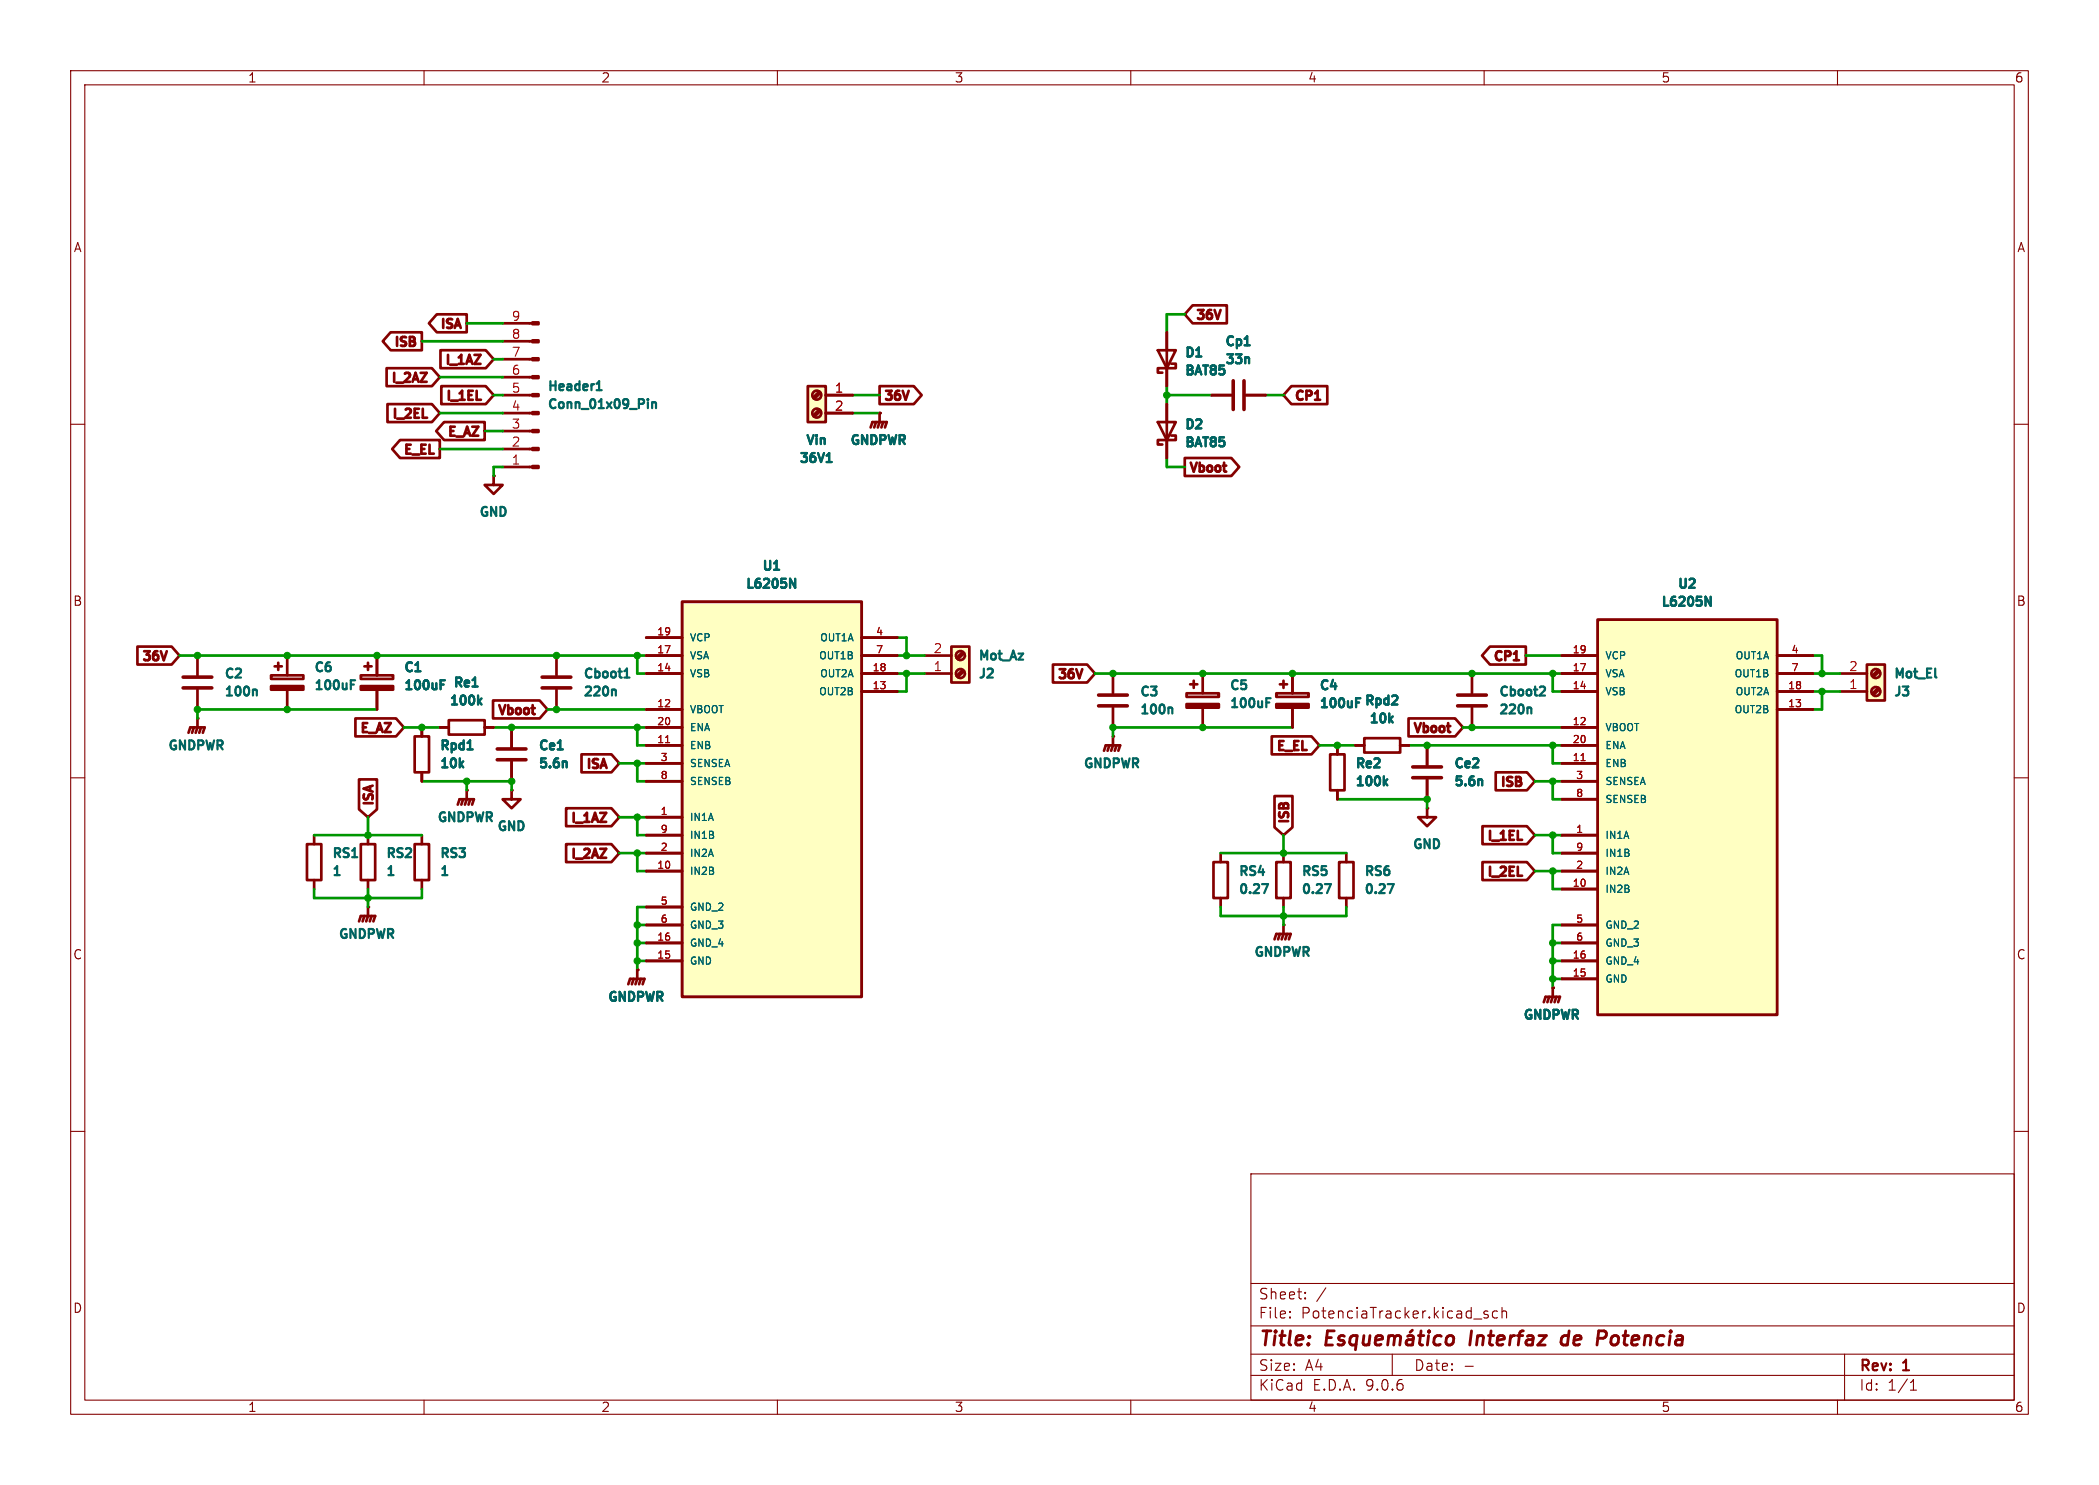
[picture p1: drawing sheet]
<svg xmlns="http://www.w3.org/2000/svg" width="297mm" height="210mm" viewBox="0 0 297 210" stroke-linecap="round" stroke-linejoin="round" font-family="sans-serif">
<g fill="none" stroke="#840000" stroke-width=".15">
<path d="M10 10h277v190h-277zM12 12h273v186h-273zM60 10v2M110 10v2M160 10v2M210 10v2M260 10v2M10 60h2M285 60h2M10 110h2M285 110h2M10 160h2"/>
<path d="M177 166h108v32h-108zM285 160h2M60 198v2M110 198v2M160 198v2M177 194.5h108M177 191.5h108M177 187.5h108M177 181.5h108M182.5 186.3h.1l-.1 .1M182.5 186.3v.1M182.5 185.5v.1"/>
<path d="M182.5 185.5h.1l-.1 .1M184.7 183.6v.1M184.7 183.6h-.1l.1 .1M184.7 182.8v.1M184.7 182.8h-.1l.1 .1M187.6 182.1l-1.3 2M197 191.5v3M207.3 193.2h1.2M210 198v2M210.5 185.5l-.3-.1-.2 .2v.2l.5 .2 .1 .1-.1 .2-.1 .1-.4-.1M211.9 185.5l-.4-.1-.3 .3v.4l.1 .2 .2 .1 .4-.1M212.5 185.5a.37 .37 0 0 1 .7 .1v.8"/>
<path d="M212.5 184.9v1.5M260 198v2M261 191.5v6.5M270.3 196.6h.9M270.3 195.5l.4-.4v1.5"/>
</g>
<g fill="none" stroke="#840000" stroke-width=".4">
<path d="M187.7 189.2h.7M188.8 188.2h-1l-.2 2h.9M190.2 189a.49 .49 0 0 0-.8 .3l.1 .1 .6 .2 .1 .3-.3 .3-.6-.1M192 189a.66 .66 0 0 0-1 .3v.5l.1 .3 .2 .1 .6-.1M192 188.9l-.2 2M193 188.9l-.1 1v.2a.57 .57 0 0 0 .8-.1M193.8 188.9l-.1 1.3M194.6 189.5l1-.1v-.4l-.2-.1-.6 .1-.1 .2-.1 .7v.2l.2 .1 .6-.1M196.5 189.1a.49 .49 0 0 1 .8 .1M196.5 188.9l-.2 1.3M197.3 189.2a.5 .5 0 0 1 .8-.2l.1 .2-.1 1M197.3 189.2l-.1 1"/>
<path d="M199.2 189l.2-.1 .5 .1 .1 .2-.1 1M199.8 188.1l-.3 .3M200 189.4h-.7a.4 .4 0 0 0-.3 .4 .4 .4 0 0 0 .2 .4l.7-.1M200.7 188.9h.8M201.1 188.2l-.2 1.7v.2l.4 .1M202.1 188.9l-.1 1.3M202.2 188.2v.2M202.2 188.2l-.1 .1 .1 .1M202.2 188.2l.1 .1-.1 .1M203.9 189a.66 .66 0 0 0-1 .3v.5l.1 .3 .2 .1 .6-.1M204.8 189.1a.52 .52 0 0 1 .5-.2 .52 .52 0 0 1 .4 .4l-.1 .5a.55 .55 0 0 1-.5 .4 .55 .55 0 0 1-.5-.4zM208.2 188.2l-.2 2"/>
<path d="M221.9 189a.66 .66 0 0 0-1 .3v.5l.1 .3 .2 .1 .6-.1M222 188.2l-.2 2M226.2 188.2h.8l.2 .1a.58 .58 0 0 1-.4 1"/>
</g>
<path d="M114.3 54.6h2.5v5.1h-2.5z" fill="#ffffc2"/>
<g fill="none" stroke="#840000" stroke-width=".38">
<path d="M114.3 54.6h2.5v5.1h-2.5zM115.9 55.4l-.8 .8M115.9 57.9l-.8 .9M116.1 55.5l-.9 .9M116.1 58.1l-.9 .8M116.8 55.9h3.8M116.8 58.4h3.8M124 59.7l-.3 .8M124.5 58.4v1.3l-.3 .8M125 59.7l-.3 .8M123.2 60.5l.2-.8h2.1l-.3 .8"/>
<circle cx="115.6" cy="58.4" r=".63"/>
<circle cx="115.6" cy="55.9" r=".63"/>
</g>
<path d="M117 65.3h.7M117.2 64.3l.1-.2v1.2" fill="none" stroke="#006464" stroke-width=".32"/>
<circle cx="124.5" cy="58.4" r=".19" fill="#840000"/>
<path d="M58.7 104.1h2v5.1h-2zM59.7 102.9v1.2M59.7 109.2v1.3M64.8 113.8l.2-.8h2.1l-.3 .8M65.5 113l-.2 .8M66 111.8v1.2l-.2 .8M66.5 113l-.2 .8M72.4 102.9v2.8M72.4 107.7v2.8M188.2 106.7h2v5.1h-2zM189.2 105.4v1.3M189.2 111.8v1.2" fill="none" stroke="#840000" stroke-width=".38"/>
<path d="M65.2 108l.3 .5M65.5 107.7l-.4 .5M66.2 106h.7M66.4 104.9l.1-.2v1.3M78.9 106h.7M79.8 107.7h.3l.1 .2v.6M195.9 110.6l.4 .5M196.3 110.2l-.5 .5" fill="none" stroke="#006464" stroke-width=".32"/>
<path d="M70.4 105.9h4M70.4 107.4h4" fill="none" stroke="#840000" stroke-width=".51"/>
<circle cx="66" cy="111.8" r=".19" fill="#840000"/>
<path d="M72.4 111.8v1.2h1.3l-1.3 1.3-1.3-1.3h1.3" fill="none" stroke="#840000" stroke-width=".38"/>
<circle cx="72.4" cy="111.8" r=".19" fill="#840000"/>
<path d="M189.5 121.9h2v5.1h-2zM190.5 120.7v1.2M190.5 127v1.3" fill="none" stroke="#840000" stroke-width=".38"/>
<path d="M196.4 125h.8l-.5 1.3" fill="none" stroke="#006464" stroke-width=".32"/>
<path d="M96.5 85.1h25.4v55.9h-25.4z" fill="#ffffc2"/>
<path d="M96.5 85.1h25.4v55.9h-25.4z" fill="none" stroke="#840000" stroke-width=".41"/>
<g fill="none" stroke="#840000" stroke-width=".38">
<path d="M91.4 90.2h5.1M91.4 92.7h5.1M91.4 95.3h5.1M121.9 90.2h5.1M121.9 92.7h5.1M121.9 95.3h5.1M121.9 97.8h5.1M91.4 100.3h5.1M91.4 102.9h5.1M91.4 105.4h5.1M91.4 108h5.1M91.4 110.5h5.1"/>
<path d="M91.4 115.6h5.1M91.4 118.1h5.1M201.9 114.3v1.3h1.3l-1.3 1.2-1.2-1.2h1.2M201.9 105.4v2.8M201.9 110.2v2.8M91.4 120.7h5.1M91.4 123.2h5.1M91.4 128.3h5.1M91.4 130.8h5.1M91.4 133.4h5.1M91.4 135.9h5.1"/>
</g>
<path d="M94.2 105h.6" fill="none" stroke="#a90000" stroke-width=".15"/>
<path d="M109.5 80.6h.7M111.8 81.9l.7 1.2v-1.2M209.4 110.2l.3 .1v.1v.7" fill="none" stroke="#006464" stroke-width=".32"/>
<path d="M199.9 108.5h4.1M199.9 110h4.1" fill="none" stroke="#840000" stroke-width=".51"/>
<circle cx="201.9" cy="114.3" r=".19" fill="#840000"/>
<path d="M219.7 139.7v1.3l-.2 .7M218.4 141.7l.3-.7h2l-.2 .7M219.2 141l-.3 .7M220.2 141l-.2 .7" fill="none" stroke="#840000" stroke-width=".38"/>
<circle cx="219.7" cy="139.7" r=".19" fill="#840000"/>
<g fill="#840000" stroke="#840000" stroke-width=".38">
<path d="M75.3 65.9h.9v.3h-.9z"/>
<path d="M75.3 63.4h.9v.2h-.9z"/>
<path d="M75.3 60.8h.9v.3h-.9z"/>
<path d="M75.3 58.3h.9v.2h-.9z"/>
<path d="M75.3 55.8h.9v.2h-.9z"/>
<path d="M75.3 53.2h.9v.3h-.9z"/>
<path d="M75.3 50.7h.9v.2h-.9z"/>
<path d="M75.3 48.1h.9v.3h-.9z"/>
<path d="M75.3 45.6h.9v.2h-.9z"/>
</g>
<g fill="none" stroke="#840000" stroke-width=".38">
<path d="M71.1 58.4h4.2M71.1 55.9h4.2M71.1 53.3h4.2M71.1 50.8h4.2M71.1 48.3h4.2M71.1 45.7h4.2M71.1 66h4.2M71.1 63.5h4.2M71.1 61h4.2M191.8 105.4h1.2M193 104.4h5.1v2h-5.1zM198.1 105.4h1.3"/>
<path d="M180.3 132.8l.3-.7h2l-.2 .7M181.1 132.1l-.3 .7M181.6 130.8v1.3l-.2 .7M182.1 132.1l-.2 .7"/>
</g>
<path d="M84.4 55.2h.7M84.4 54.3l.4-.4v1.3M91.7 56.5v.1M91.7 56.9v.8M92.3 56.9v.8M92.3 57l.2-.1h.3v.8M197.5 98.4l.2 .2v.3l-.8 .7h.8M196.7 101.7l.4 .5M197.1 101.3l-.5 .5" fill="none" stroke="#006464" stroke-width=".32"/>
<circle cx="181.6" cy="130.8" r=".19" fill="#840000"/>
<path d="M88.9 139.2l.3-.8h2l-.3 .8M89.7 138.4l-.3 .8M90.2 137.2v1.2l-.3 .8M90.7 138.4l-.3 .8M180.6 121.9h2v5.1h-2zM181.6 120.7v1.2M181.6 127v1.3" fill="none" stroke="#840000" stroke-width=".38"/>
<path d="M187.5 125h.8l-.5 1.3" fill="none" stroke="#006464" stroke-width=".32"/>
<circle cx="90.2" cy="137.2" r=".19" fill="#840000"/>
<path d="M264.2 94h2.5v5.1h-2.5z" fill="#ffffc2"/>
<g fill="none" stroke="#840000" stroke-width=".38">
<path d="M180.6 98h4.6v.6h-4.6zM181.1 96.8h1M181.6 96.3v1M182.9 95.3v2.7M208.3 95.3v2.7M260.3 97.8h3.9M260.3 95.3h3.9M264.2 94h2.5v5.1h-2.5zM265.8 97.3l-.9 .8M265.8 94.7l-.9 .9M265.9 97.5l-.8 .8M265.9 94.9l-.8 .9"/>
<path d="M182.9 100.1v2.8M208.3 100.1v2.8M171.7 121.9h2v5.1h-2zM172.7 120.7v1.2M172.7 127v1.3"/>
<circle cx="265.4" cy="95.2" r=".63"/>
<circle cx="265.4" cy="97.8" r=".63"/>
</g>
<path d="M191.9 99.3h.4M191.9 98.7h.6M218.1 97.1l.4 .1 .1 .3v.1l-.8 .8h.8M273.8 94.6v1l.2 .2M216.2 100.1h.4l.1 .8M178.6 125h.8l-.5 1.3" fill="none" stroke="#006464" stroke-width=".32"/>
<path d="M180.6 99.6h4.6v.5h-4.6z" fill="#840000" stroke="#840000" stroke-width=".38"/>
<path d="M206.2 98.3h4.1M206.2 99.8h4.1" fill="none" stroke="#840000" stroke-width=".51"/>
<path d="M226.1 87.6h25.4v55.9h-25.4z" fill="#ffffc2"/>
<path d="M226.1 87.6h25.4v55.9h-25.4z" fill="none" stroke="#840000" stroke-width=".41"/>
<g fill="none" stroke="#840000" stroke-width=".38">
<path d="M38.4 95.5h4.5v.5h-4.5zM38.9 94.2h1M39.4 93.7v1M40.6 92.7v2.8M40.6 97.5v2.8M221 92.7h5.1M221 95.3h5.1M221 97.8h5.1M251.5 92.7h5M251.5 95.3h5M251.5 97.8h5M43.4 119.4h2.1v5.1h-2.1z"/>
<path d="M44.4 118.1v1.3M51.1 119.4h2v5.1h-2zM52.1 118.1v1.3M58.7 119.4h2v5.1h-2zM59.7 118.1v1.3M221 102.9h5.1M221 105.4h5.1M221 108h5.1M221 110.5h5.1M221 113h5.1M221 118.1h5.1M251.5 100.3h5"/>
<path d="M44.4 124.5v1.2M50.8 130.3l.3-.8h2l-.3 .8M51.6 129.5l-.3 .8M52.1 128.3v1.2l-.3 .8M52.1 124.5v1.2M52.6 129.5l-.3 .8M59.7 124.5v1.2M221 120.7h5.1M221 123.2h5.1M221 125.7h5.1M221 130.8h5.1M221 133.4h5.1"/>
<path d="M221 135.9h5.1M221 138.4h5.1"/>
</g>
<path d="M223.7 107.6h.6" fill="none" stroke="#a90000" stroke-width=".15"/>
<path d="M49.6 96.8h.5M49.6 96.2h.6M241.3 84.4l.8 1.3v-1.3M47.3 123.8h.8M49.8 121.2h.7M55 123.8h.7M62.6 123.8h.7" fill="none" stroke="#006464" stroke-width=".32"/>
<path d="M38.4 97h4.5v.5h-4.5z" fill="#840000" stroke="#840000" stroke-width=".38"/>
<circle cx="52.1" cy="128.3" r=".19" fill="#840000"/>
<path d="M25.9 95.8h4.1M25.9 97.3h4.1" fill="none" stroke="#840000" stroke-width=".51"/>
<path d="M27.9 92.7v2.8M27.9 97.5v2.8M26.7 103.6l.2-.7h2.1l-.3 .7M27.4 102.9l-.2 .7M27.9 101.6v1.3l-.2 .7M28.4 102.9l-.2 .7" fill="none" stroke="#840000" stroke-width=".38"/>
<path d="M35.9 97.6h.4v.8" fill="none" stroke="#006464" stroke-width=".32"/>
<circle cx="27.9" cy="101.6" r=".19" fill="#840000"/>
<g fill="none" stroke="#840000" stroke-width=".38">
<path d="M163.8 59.7h2.6l-1.3 2.5zM163.8 49.5h2.6l-1.3 2.6zM165.1 47v7.6M165.1 57.2v7.6M165.7 51.4h.7v.7h-2.6v.6h.7M165.7 61.6h.7v.6h-2.6v.7h.7M157.5 95.3v2.7M167.9 98h4.6v.6h-4.6zM168.4 96.8h1M168.9 96.3v1M170.2 95.3v2.7M156.2 106.2l.3-.8h2l-.3 .8"/>
<path d="M157 105.4l-.3 .8M157.5 104.1v1.3l-.3 .8M157.5 100.1v2.8M158 105.4l-.3 .8M170.2 100.1v2.8"/>
</g>
<path d="M167.9 99.6h4.6v.5h-4.6z" fill="#840000" stroke="#840000" stroke-width=".38"/>
<path d="M169.3 50.4h.7M179.2 99.3h.4M179.2 98.7h.6M165.4 100.1h.4l.1 .8" fill="none" stroke="#006464" stroke-width=".32"/>
<path d="M155.4 98.3h4.1M155.4 99.8h4.1" fill="none" stroke="#840000" stroke-width=".51"/>
<circle cx="157.5" cy="104.1" r=".19" fill="#840000"/>
<path d="M171.4 55.9h2.8M176.3 55.9h2.8M51.1 95.5h4.5v.5h-4.5zM51.6 94.2h1M52.1 93.7v1M53.3 92.7v2.8M53.3 97.5v2.8" fill="none" stroke="#840000" stroke-width=".38"/>
<path d="M51.1 97h4.5v.5h-4.5z" fill="#840000" stroke="#840000" stroke-width=".38"/>
<path d="M176.1 48.8h.7M176.6 50.5l.1 .2v.7M58.8 94.9h.7M62.3 96.8h.5M62.3 96.2h.6" fill="none" stroke="#006464" stroke-width=".32"/>
<path d="M174.5 53.8v4.1M176 53.8v4.1" fill="none" stroke="#840000" stroke-width=".51"/>
<path d="M134.6 91.4h2.6v5.1h-2.6z" fill="#ffffc2"/>
<g fill="none" stroke="#840000" stroke-width=".38">
<path d="M69.8 67.3v1.3h1.3l-1.3 1.3-1.2-1.3h1.2M130.8 95.3h3.8M130.8 92.7h3.8M134.6 91.4h2.6v5.1h-2.6zM136.2 94.7l-.8 .9M136.2 92.2l-.8 .8M136.4 94.9l-.9 .9M136.4 92.4l-.9 .8M62.2 102.9h1.3M63.5 101.9h5.1v2h-5.1zM68.6 102.9h1.2"/>
<circle cx="135.9" cy="92.7" r=".63"/>
<circle cx="135.9" cy="95.2" r=".63"/>
</g>
<path d="M66.9 97.1h.7M67.8 99.1l.3 .5M68.1 98.8l-.5 .5M144.1 92.4h.7l-.7 .9h.7" fill="none" stroke="#006464" stroke-width=".32"/>
<circle cx="69.8" cy="67.3" r=".19" fill="#840000"/>
<path d="M76.7 95.8h4.1M76.7 97.3h4.1" fill="none" stroke="#840000" stroke-width=".51"/>
<g fill="none" stroke="#840000" stroke-width=".38">
<path d="M54.7 52.1h6.4l1.1 1.2-1.1 1.3h-6.4zM54.8 57.1h6.3l1.1 1.3-1.1 1.3h-6.3zM55.3 47h4.4v2.5h-4.4l-1.1-1.2zM55.8 52.7v1.3M55.9 57.8v1.3M57.3 52.8h.6M57.5 57.9h.5M58.4 54l.4-1.3 .4 1.3M58.6 48.3l.1 .2-.1 .4M58.6 47.8v.3M59.3 57.8h-.6v1.3M59.5 52.7h.9l-.9 1.3h.9"/>
<path d="M59.8 57.8v1.3h.6M61.8 44.4h4.2v2.6h-4.2l-1.1-1.3zM62.3 49.5h6.4l1.1 1.3-1.1 1.3h-6.4zM62.4 54.6h6.3l1.1 1.3-1.1 1.3h-6.3zM62.8 59.7h5.8v2.5h-5.8l-1.1-1.2zM63.4 50.2v1.3M63.5 55.3v1.2M65.1 50.4l.2-.2v1.3M65.3 55.4l.1-.1v1.2M66 51.5l.4-1.3 .4 1.3M66.9 55.3h-.6v1.2M67.1 50.2h.9l-.9 1.3h.9"/>
<path d="M67.4 55.3v1.2h.6M124.5 54.6h4.8l1.1 1.3-1.1 1.3h-4.8zM125.4 55.3h.8l-.5 .5M127.2 55.3h-.3M127.7 55.3l.5 1.2 .4-1.2M168.8 43.2h4.8v2.5h-4.8l-1.2-1.2zM169.5 43.8h.8l-.4 .5M171.4 43.8l-.4 .1M171.9 43.8l.4 1.3 .4-1.3M182.7 54.6h5.1v2.6h-5.1l-1.1-1.3zM186.1 56.5h.7M56.6 62.2h5.6v2.6h-5.6l-1.1-1.3z"/>
<path d="M58.1 62.9h-.6v1.3M60.2 62.9h-.6v1.3M60.8 62.9v1.3M64.3 60.3h-.6v1.3M65.7 61.6l.4-1.3 .4 1.3M66.8 60.3h.9l-.9 1.3M167.6 64.8h6.6l1.1 1.2-1.1 1.3h-6.6zM168.5 65.4l.4 1.3 .4-1.3M169.8 65.4v1.3M173 65.9h.5M173.2 65.4v1.1M173.3 66.6l.2 .1"/>
<path d="M19.4 91.4h4.9l1.1 1.3-1.1 1.3h-4.9zM20.4 92.1h.8l-.4 .5M22.3 92.1l-.4 .1M22.8 92.1l.4 1.3 .4-1.3M69.8 99.1h6.6l1.1 1.2-1.1 1.3h-6.6zM70.7 99.7l.4 1.3 .4-1.3M71.9 99.7v1.3M75.4 99.7v1.1v.1l.3 .1M78.7 92.7v2.8M78.7 97.5v2.8M91.4 90.2h5.1M91.4 92.7h5.1"/>
<path d="M91.4 95.3h5.1M121.9 90.2h5.1M121.9 92.7h5.1M121.9 95.3h5.1M121.9 97.8h5.1M149 94h4.8l1.1 1.3-1.1 1.2h-4.8zM149.9 94.6h.8l-.4 .5M151.8 94.6l-.4 .1M152.3 94.6l.4 1.3 .4-1.3M182.9 95.3v2.7M210.8 91.4h5.1v2.6h-5.1l-1.1-1.3zM214.2 93.4h.7"/>
<path d="M214.4 92.3l.2-.2v1.3M50.3 101.6h5.7l1.1 1.3-1.1 1.2h-5.7zM50.8 110.2h2.5v4.3l-1.2 1.1-1.3-1.1zM52 102.3h-.6v1.2M53.3 103.5l.4-1.2 .4 1.2M54.4 102.3h.9l-.9 1.2M59.7 102.9v1.2M59.7 109.2v1.3M72.4 102.9v2.8M72.4 107.7v2.8M75.2 100.1h.5M80.1 119.4h6.4l1.1 1.3-1.1 1.2h-6.4z"/>
<path d="M80.1 114.3h6.4l1.1 1.3-1.1 1.2h-6.4zM81.2 115v1.2M82.3 106.7h4.2l1.1 1.3-1.1 1.2h-4.2zM82.9 115.1l.1-.1v1.2M83.8 116.2l.4-1.2 .4 1.2M84.9 115h.9l-.9 1.2h.9M91.4 105.4h5.1M91.4 100.3h5.1M91.4 102.9h5.1M91.4 108h5.1M91.4 110.5h5.1M91.4 115.6h5.1"/>
<path d="M91.4 118.1h5.1M180 104.1h5.6l1.1 1.3-1.1 1.3h-5.6zM180.3 112.6h2.6v4.4l-1.3 1.1-1.3-1.1zM181.6 104.8h-.6v1.3M182.9 100.1v2.8M183.7 104.8h-.6v1.3M184.3 104.8v1.3M189.2 105.4v1.3M189.2 111.8v1.2M191.8 105.4h1.2M198.1 105.4h1.3M199.3 101.6h6.6l1.1 1.3-1.1 1.2h-6.6z"/>
<path d="M200.2 102.3l.4 1.2 .4-1.2M201.5 102.3v1.2M201.9 105.4v2.8M201.9 110.2v2.8M204.7 102.7h.5M204.9 102.3v1l.1 .2h.2M209.8 116.8h6.3l1.1 1.3-1.1 1.3h-6.3zM210.8 117.5v1.3M211.6 109.2h4.5l1.1 1.3-1.1 1.3h-4.5zM212.6 117.7l.1-.2v1.3M214.2 117.5h-.6v1.3M214.8 117.5v1.3h.6"/>
<path d="M215.1 110.5l.1 .2-.1 .4M215.1 110v.4M81.2 120v1.3M82.7 120.1h.6M83.8 121.3l.4-1.3 .4 1.3M84.9 120h.9l-.9 1.3h.9M91.4 120.7h5.1M91.4 123.2h5.1M91.4 128.3h5.1M91.4 130.8h5.1M91.4 133.4h5.1M91.4 135.9h5.1"/>
<path d="M209.8 121.9h6.3l1.1 1.3-1.1 1.3h-6.3zM210.8 122.6v1.2M212.4 122.6h.6M214.2 122.6h-.6v1.2M214.8 122.6v1.2h.6"/>
</g>
<g fill="none" stroke="#006464" stroke-width=".32">
<path d="M86.7 97.6h.4v.8M88.3 95.8h.8M88.3 94.9l.4-.3v1.2M109.5 80.6h.7M111.8 81.9l.7 1.2v-1.2M191.9 99.3h.4M191.9 98.7h.6M197.5 98.4l.2 .2v.3l-.8 .7h.8M65.2 108l.3 .5M65.5 107.7l-.4 .5M66.2 106h.7M66.4 104.9l.1-.2v1.3"/>
<path d="M78.9 106h.7M79.8 107.7h.3l.1 .2v.6M195.9 110.6l.4 .5M196.3 110.2l-.5 .5M196.7 101.7l.4 .5M197.1 101.3l-.5 .5M209.4 110.2l.3 .1v.1v.7"/>
</g>
<g fill="none" stroke="#009600" stroke-width=".38">
<path d="M59.7 48.3h11.4M62.2 58.4h8.9M62.2 53.3h8.9M66 45.7h5.1M69.8 55.9h1.3M69.8 50.8h1.3M120.6 55.9h3.9M120.6 58.4h3.9M165.1 55.9h6.3M165.1 54.6v2.6M167.6 44.5h-2.5v2.5M179.1 55.9h2.5"/>
<path d="M62.2 63.5h8.9M68.6 61h2.5M71.1 66h-1.3v1.3M165.1 64.8v1.2h2.5M25.4 92.7h66M90.2 92.7v2.6h1.2M127 90.2h1.3v2.5M127 95.3h3.8M127 92.7h3.8M128.3 95.3v2.5h-1.3M154.9 95.3h66.1M215.9 92.7h5.1"/>
<path d="M219.7 95.3v2.5h1.3M256.5 97.8h3.8M256.5 95.3h3.8M256.5 92.7h1.3v2.6M257.8 97.8v2.5h-1.3M44.4 118.1h15.3M52.1 115.6v2.5M53.3 100.3h-25.4v1.3M57.1 102.9h5.1M59.7 110.5h12.7v1.3M66 110.5v1.3M69.8 102.9h21.6"/>
<path d="M77.5 100.3h13.9M87.6 115.6h3.8M87.6 108h3.8M90.2 115.6v2.5h1.2M90.2 102.9v2.5h1.2M90.2 108v2.5h1.2M181.6 118.1v2.6M182.9 102.9h-25.4v1.2M186.7 105.4h5.1M189.2 113h12.7v1.3M199.4 105.4h21.6M207 102.9h14"/>
<path d="M217.2 118.1h3.8M217.2 110.5h3.8M219.7 118.1v2.6h1.3M219.7 105.4v2.6h1.3M219.7 110.5v2.5h1.3M44.4 125.7v1.3h15.3v-1.3M52.1 125.7v2.6M87.6 120.7h3.8M90.2 120.7v2.5h1.2M90.2 133.4h1.2M90.2 130.8h1.2M90.2 135.9h1.2"/>
<path d="M91.4 128.3h-1.2v8.9M172.7 120.7h17.8M172.7 128.3v1.2h17.8v-1.2M181.6 128.3v2.5M217.2 123.2h3.8M219.7 123.2v2.5h1.3M219.7 133.4h1.3M219.7 135.9h1.3M219.7 138.4h1.3M221 130.8h-1.3v8.9"/>
</g>
<path d="M94.2 105h.6" fill="none" stroke="#a90000" stroke-width=".15"/>
<circle cx="90.2" cy="137.2" r=".19" fill="#840000"/>
<path d="M117 65.3h.7M117.2 64.3l.1-.2v1.2" fill="none" stroke="#006464" stroke-width=".32"/>
<path d="M116.8 55.9h3.8M116.8 58.4h3.8" fill="none" stroke="#840000" stroke-width=".38"/>
<circle cx="124.5" cy="58.4" r=".19" fill="#840000"/>
<path d="M241.3 84.4l.8 1.3v-1.3" fill="none" stroke="#006464" stroke-width=".32"/>
<g fill="none" stroke="#840000" stroke-width=".38">
<path d="M221 92.7h5.1M221 95.3h5.1M221 97.8h5.1M251.5 92.7h5M251.5 95.3h5M251.5 97.8h5M221 102.9h5.1M221 105.4h5.1M221 108h5.1M221 110.5h5.1M221 113h5.1M221 118.1h5.1"/>
<path d="M251.5 100.3h5M221 120.7h5.1M221 123.2h5.1M221 125.7h5.1M221 130.8h5.1M221 133.4h5.1M221 135.9h5.1M221 138.4h5.1"/>
</g>
<path d="M223.7 107.6h.6" fill="none" stroke="#a90000" stroke-width=".15"/>
<circle cx="219.7" cy="139.7" r=".19" fill="#840000"/>
<path d="M165.1 47v2.5M165.1 52.1v2.5M165.1 57.2v2.5M171.4 55.9h2.8M176.3 55.9h2.8M165.1 62.2v2.6M53.3 92.7v2.8M53.3 97.5v2.8M62.2 102.9h1.3M68.6 102.9h1.2" fill="none" stroke="#840000" stroke-width=".38"/>
<path d="M169.3 50.4h.7M176.1 48.8h.7M176.6 50.5l.1 .2v.7M58.8 94.9h.7M62.3 96.8h.5M62.3 96.2h.6M66.9 97.1h.7M67.8 99.1l.3 .5M68.1 98.8l-.5 .5" fill="none" stroke="#006464" stroke-width=".32"/>
<g fill="#009600" stroke="#009600" stroke-width=".15">
<circle cx="66" cy="110.5" r=".46"/>
<circle cx="72.4" cy="110.5" r=".46"/>
<circle cx="90.2" cy="135.9" r=".46"/>
<circle cx="90.2" cy="133.4" r=".46"/>
<circle cx="90.2" cy="102.9" r=".46"/>
<circle cx="90.2" cy="130.8" r=".46"/>
<circle cx="201.9" cy="105.4" r=".46"/>
<circle cx="201.9" cy="113" r=".46"/>
<circle cx="181.6" cy="120.7" r=".46"/>
<circle cx="181.6" cy="129.5" r=".46"/>
<circle cx="189.2" cy="105.4" r=".46"/>
<circle cx="208.3" cy="102.9" r=".46"/>
<circle cx="208.3" cy="95.3" r=".46"/>
<circle cx="182.9" cy="95.3" r=".46"/>
<circle cx="128.3" cy="95.3" r=".46"/>
<circle cx="90.2" cy="115.6" r=".46"/>
<circle cx="90.2" cy="120.7" r=".46"/>
<circle cx="90.2" cy="108" r=".46"/>
<circle cx="128.3" cy="92.7" r=".46"/>
<circle cx="219.7" cy="95.3" r=".46"/>
<circle cx="219.7" cy="110.5" r=".46"/>
<circle cx="219.7" cy="123.2" r=".46"/>
<circle cx="219.7" cy="133.4" r=".46"/>
<circle cx="219.7" cy="118.1" r=".46"/>
<circle cx="257.8" cy="95.3" r=".46"/>
<circle cx="257.8" cy="97.8" r=".46"/>
<circle cx="219.7" cy="135.9" r=".46"/>
<circle cx="219.7" cy="138.4" r=".46"/>
<circle cx="219.7" cy="105.4" r=".46"/>
<circle cx="53.3" cy="92.7" r=".46"/>
<circle cx="40.6" cy="92.7" r=".46"/>
<circle cx="52.1" cy="118.1" r=".46"/>
<circle cx="52.1" cy="127" r=".46"/>
<circle cx="40.6" cy="100.3" r=".46"/>
<circle cx="27.9" cy="92.7" r=".46"/>
<circle cx="27.9" cy="100.3" r=".46"/>
<circle cx="170.2" cy="95.3" r=".46"/>
<circle cx="170.2" cy="102.9" r=".46"/>
<circle cx="165.1" cy="55.9" r=".46"/>
<circle cx="157.5" cy="102.9" r=".46"/>
<circle cx="157.5" cy="95.3" r=".46"/>
<circle cx="59.7" cy="102.9" r=".46"/>
<circle cx="72.4" cy="102.9" r=".46"/>
<circle cx="78.7" cy="100.3" r=".46"/>
<circle cx="78.7" cy="92.7" r=".46"/>
<circle cx="90.2" cy="92.7" r=".46"/>
</g>
<g font-size="2.8" fill="#840000">
<text x="178" y="190.9">Title:</text>
<text x="208.8" y="190.9">Interfaz</text>
<text x="222.6" y="190.9">de</text>
<text x="228.4" y="190.9">Potencia</text>
</g>
<g font-size="2.1" fill="#840000">
<text x="178" y="184">Sheet:</text>
<text x="178" y="186.7">File:</text>
<text x="184.1" y="186.7">PotenciaTracker.kicad_sch</text>
<text x="178" y="196.9">KiCad</text>
<text x="178" y="194.1">Size:</text>
<text x="184.7" y="194.1">A4</text>
<text x="185.7" y="196.9">E.D.A.</text>
<text x="193.3" y="196.9">9.0.6</text>
<text x="200" y="194.1">Date:</text>
<text x="263" y="194.3">Rev:</text>
<text x="263" y="196.9">Id:</text>
<text x="267.1" y="196.9">1/1</text>
<text x="269.4" y="194.3">1</text>
</g>
<g font-size="1.8" fill="#840000">
<text x="35" y="11.9">1</text>
<text x="85" y="11.9">2</text>
<text x="135" y="11.9">3</text>
<text x="185" y="11.9">4</text>
<text x="235" y="11.9">5</text>
<text x="285" y="11.9">6</text>
<text x="10.3" y="35.9">A</text>
<text x="285.3" y="35.9">A</text>
<text x="61.8" y="47">ISA</text>
<text x="169.1" y="45.7">36V</text>
<text x="55.2" y="49.6">ISB</text>
<text x="62.5" y="52.1">I_1AZ</text>
<text x="54.8" y="54.6">I_2AZ</text>
<text x="55" y="59.7">I_2EL</text>
<text x="62.6" y="57.2">I_1EL</text>
<text x="124.9" y="57.2">36V</text>
<text x="183" y="57.2">CP1</text>
<text x="56.6" y="64.8">E_EL</text>
<text x="62.8" y="62.3">E_AZ</text>
<text x="168.1" y="67.3">Vboot</text>
<text x="10.3" y="85.9">B</text>
<text x="285.3" y="85.9">B</text>
<text x="19.6" y="94">36V</text>
<text x="210.8" y="94">CP1</text>
<text x="69.9" y="101.6">Vboot</text>
<text x="149.1" y="96.5">36V</text>
<text x="50.4" y="104.2">E_AZ</text>
<text x="180.1" y="106.7">E_EL</text>
<text x="199.4" y="104.2">Vboot</text>
<text x="82.4" y="109.2">ISA</text>
<text x="211.8" y="111.8">ISB</text>
<text x="53.4" y="114.1" transform="rotate(-90 53.4 114.1)">ISA</text>
<text x="80.2" y="116.9">I_1AZ</text>
<text x="182.9" y="116.7" transform="rotate(-90 182.9 116.7)">ISB</text>
<text x="209.9" y="119.4">I_1EL</text>
<text x="80.2" y="121.9">I_2AZ</text>
<text x="209.9" y="124.5">I_2EL</text>
<text x="10.3" y="135.9">C</text>
<text x="285.3" y="135.9">C</text>
<text x="10.3" y="185.9">D</text>
<text x="285.3" y="185.9">D</text>
<text x="35" y="199.9">1</text>
<text x="85" y="199.9">2</text>
<text x="135" y="199.9">3</text>
<text x="185" y="199.9">4</text>
<text x="235" y="199.9">5</text>
<text x="285" y="199.9">6</text>
</g>
<g font-size="1.8" fill="#a90000">
<text x="72.3" y="45.5">9</text>
<text x="72.3" y="53.1">6</text>
<text x="72.3" y="50.5">7</text>
<text x="72.3" y="48">8</text>
<text x="72.3" y="58.2">4</text>
<text x="72.3" y="55.6">5</text>
<text x="118" y="55.6">1</text>
<text x="118" y="58.2">2</text>
<text x="72.3" y="65.8">1</text>
<text x="72.3" y="63.2">2</text>
<text x="72.3" y="60.7">3</text>
<text x="132" y="95">1</text>
<text x="132" y="92.5">2</text>
<text x="261.5" y="95">2</text>
<text x="261.5" y="97.5">1</text>
</g>
<g font-size="1.8" fill="#006464">
<text x="167.4" y="51">D1</text>
<text x="167.4" y="53.5">BAT85</text>
<text x="173.1" y="49.4">Cp1</text>
<text x="173.1" y="51.9">33n</text>
<text x="77.2" y="58.3">Conn_01x09_Pin</text>
<text x="77.2" y="55.7">Header1</text>
<text x="112.9" y="65.9">36V1</text>
<text x="113.8" y="63.3">Vin</text>
<text x="120.1" y="63.3">GNDPWR</text>
<text x="167.4" y="61.1">D2</text>
<text x="167.4" y="63.7">BAT85</text>
<text x="67.6" y="73.5">GND</text>
<text x="105.3" y="83.7">L6205N</text>
<text x="107.6" y="81.1">U1</text>
<text x="237.1" y="83.7">U2</text>
<text x="234.8" y="86.2">L6205N</text>
<text x="44.2" y="95.5">C6</text>
<text x="56.9" y="95.5">C1</text>
<text x="138.2" y="93.8">Mot_Az</text>
<text x="31.5" y="96.4">C2</text>
<text x="31.5" y="98.9">100n</text>
<text x="44.2" y="98">100uF</text>
<text x="56.9" y="98">100uF</text>
<text x="63.4" y="100.2">100k</text>
<text x="63.9" y="97.6">Re1</text>
<text x="82.3" y="98.9">220n</text>
<text x="82.3" y="96.4">Cboot1</text>
<text x="138.2" y="96.4">J2</text>
<text x="161.1" y="98.9">C3</text>
<text x="161.1" y="101.4">100n</text>
<text x="173.8" y="98">C5</text>
<text x="173.8" y="100.6">100uF</text>
<text x="186.5" y="98">C4</text>
<text x="186.5" y="100.6">100uF</text>
<text x="192.8" y="100.2">Rpd2</text>
<text x="211.9" y="101.4">220n</text>
<text x="211.9" y="98.9">Cboot2</text>
<text x="267.7" y="98.9">J3</text>
<text x="267.7" y="96.4">Mot_El</text>
<text x="23.5" y="106.5">GNDPWR</text>
<text x="62" y="106.5">Rpd1</text>
<text x="76" y="106.5">Ce1</text>
<text x="193.5" y="102.7">10k</text>
<text x="62" y="109.1">10k</text>
<text x="76" y="109.1">5.6n</text>
<text x="153.1" y="109.1">GNDPWR</text>
<text x="191.5" y="109.1">Re2</text>
<text x="191.5" y="111.6">100k</text>
<text x="205.5" y="109.1">Ce2</text>
<text x="205.5" y="111.6">5.6n</text>
<text x="61.6" y="116.7">GNDPWR</text>
<text x="70.1" y="118">GND</text>
<text x="46.8" y="124.3">1</text>
<text x="46.8" y="121.8">RS1</text>
<text x="54.4" y="124.3">1</text>
<text x="54.4" y="121.8">RS2</text>
<text x="62" y="124.3">1</text>
<text x="62" y="121.8">RS3</text>
<text x="175" y="124.3">RS4</text>
<text x="183.9" y="124.3">RS5</text>
<text x="192.8" y="124.3">RS6</text>
<text x="199.6" y="120.5">GND</text>
<text x="175" y="126.8">0.27</text>
<text x="183.9" y="126.8">0.27</text>
<text x="192.8" y="126.8">0.27</text>
<text x="47.7" y="133.2">GNDPWR</text>
<text x="177.2" y="135.7">GNDPWR</text>
<text x="85.8" y="142.1">GNDPWR</text>
<text x="215.3" y="144.6">GNDPWR</text>
</g>
<g font-size="1.4" fill="#a90000">
<text x="92.9" y="89.9">19</text>
<text x="123.8" y="89.9">4</text>
<text x="92.9" y="92.5">17</text>
<text x="92.9" y="95">14</text>
<text x="123.4" y="95">18</text>
<text x="123.8" y="92.5">7</text>
<text x="222.4" y="92.5">19</text>
<text x="222.4" y="95">17</text>
<text x="253.4" y="92.5">4</text>
<text x="253.4" y="95">7</text>
<text x="92.9" y="100.1">12</text>
<text x="123.4" y="97.5">13</text>
<text x="222.4" y="97.5">14</text>
<text x="252.9" y="97.5">18</text>
<text x="252.9" y="100.1">13</text>
<text x="92.9" y="102.6">20</text>
<text x="92.9" y="105.2">11</text>
<text x="93.4" y="107.7">3</text>
<text x="222.4" y="102.6">12</text>
<text x="222.4" y="105.2">20</text>
<text x="222.4" y="107.7">11</text>
<text x="93.4" y="110.2">8</text>
<text x="222.9" y="110.2">3</text>
<text x="222.9" y="112.8">8</text>
<text x="93.4" y="115.3">1</text>
<text x="93.4" y="117.9">9</text>
<text x="222.9" y="117.9">1</text>
<text x="92.9" y="122.9">10</text>
<text x="93.4" y="120.4">2</text>
<text x="222.4" y="125.5">10</text>
<text x="222.9" y="120.4">9</text>
<text x="222.9" y="122.9">2</text>
<text x="93.4" y="128">5</text>
<text x="93.4" y="130.6">6</text>
<text x="222.9" y="130.6">5</text>
<text x="92.9" y="133.1">16</text>
<text x="92.9" y="135.6">15</text>
<text x="222.4" y="135.6">16</text>
<text x="222.9" y="133.1">6</text>
<text x="222.4" y="138.2">15</text>
</g>
<g font-size="1.4" fill="#006464">
<text x="97.5" y="90.9">VCP</text>
<text x="97.5" y="93.4">VSA</text>
<text x="97.5" y="96">VSB</text>
<text x="115.8" y="93.4">OUT1B</text>
<text x="115.9" y="90.9">OUT1A</text>
<text x="115.9" y="96">OUT2A</text>
<text x="227.1" y="93.4">VCP</text>
<text x="227.1" y="96">VSA</text>
<text x="245.3" y="96">OUT1B</text>
<text x="245.4" y="93.4">OUT1A</text>
<text x="97.5" y="101.1">VBOOT</text>
<text x="115.8" y="98.5">OUT2B</text>
<text x="227.1" y="98.5">VSB</text>
<text x="245.3" y="101.1">OUT2B</text>
<text x="245.4" y="98.5">OUT2A</text>
<text x="97.5" y="103.6">ENA</text>
<text x="97.5" y="106.1">ENB</text>
<text x="227.1" y="103.6">VBOOT</text>
<text x="227.1" y="106.1">ENA</text>
<text x="97.5" y="108.7">SENSEA</text>
<text x="97.5" y="111.2">SENSEB</text>
<text x="227.1" y="108.7">ENB</text>
<text x="227.1" y="111.2">SENSEA</text>
<text x="227.1" y="113.8">SENSEB</text>
<text x="97.5" y="116.3">IN1A</text>
<text x="97.5" y="118.8">IN1B</text>
<text x="227.1" y="118.8">IN1A</text>
<text x="97.5" y="121.4">IN2A</text>
<text x="97.5" y="123.9">IN2B</text>
<text x="227.1" y="121.4">IN1B</text>
<text x="227.1" y="123.9">IN2A</text>
<text x="97.5" y="129">GND_2</text>
<text x="97.5" y="131.5">GND_3</text>
<text x="227.1" y="126.5">IN2B</text>
<text x="227.1" y="131.5">GND_2</text>
<text x="97.5" y="134.1">GND_4</text>
<text x="97.5" y="136.6">GND</text>
<text x="227.1" y="134.1">GND_3</text>
<text x="227.1" y="136.6">GND_4</text>
<text x="227.1" y="139.2">GND</text>
</g>
</svg>
